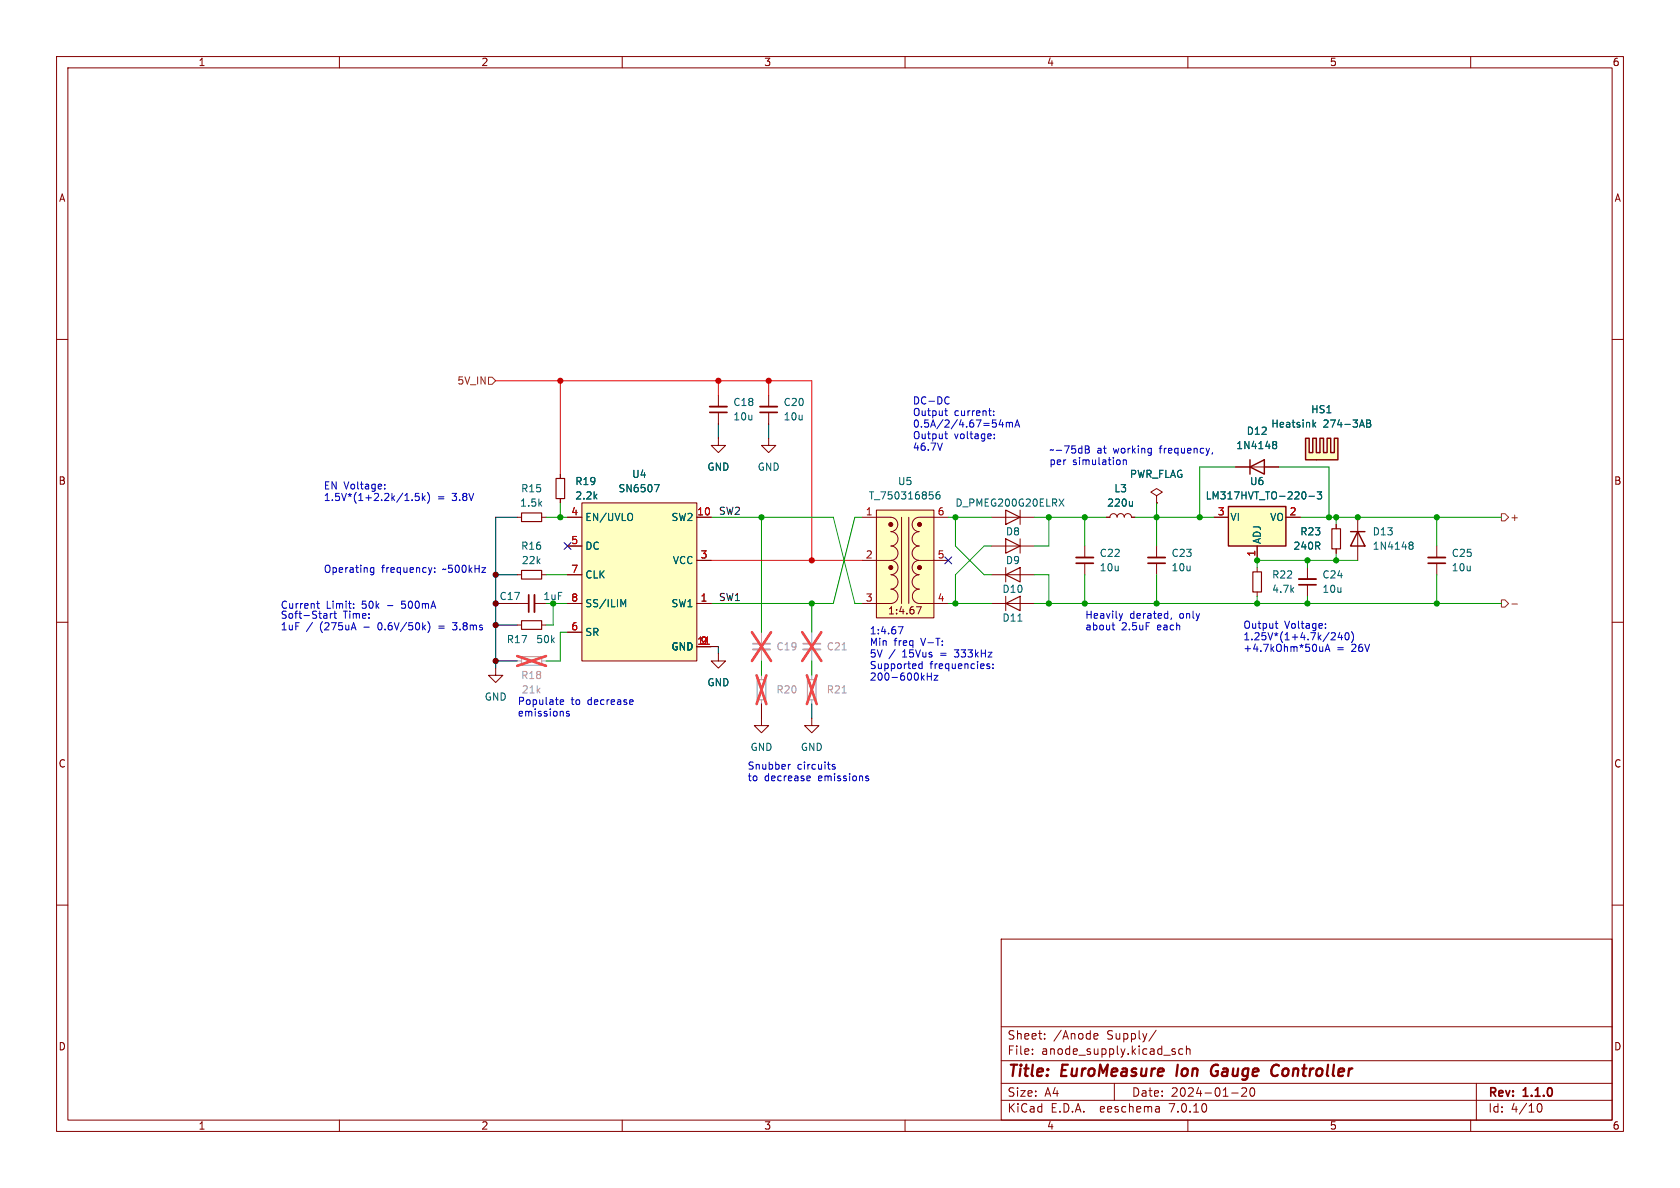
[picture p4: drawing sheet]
<svg xmlns="http://www.w3.org/2000/svg" width="297mm" height="210mm" viewBox="0 0 297 210" stroke-linecap="round" stroke-linejoin="round" font-family="sans-serif">
<g fill="none" stroke="#840000" stroke-width=".18">
<path d="M10 10h277v190h-277zM12 12h273v186h-273zM60 10v2M110 10v2M160 10v2M210 10v2M260 10v2M10 60h2M285 60h2M127 77.5v1.2h1.3l-1.3 1.3-1.3-1.3h1.3M127 69.9v2M127 72.9v2"/>
<path d="M135.9 77.5v1.2h1.3l-1.3 1.3-1.3-1.3h1.3M135.9 69.9v2M135.9 72.9v2M91.4 91.4h.8M95.8 91.4h.7M99.1 83.8v.8M99.1 88.1v.8M100.3 96.5h2.6M100.3 91.4h2.6M102.9 88.9h20.3v27.9h-20.3zM123.2 91.4h2.5M123.2 99.1h2.5"/>
<path d="M152.4 91.4h5.1a1.27 1.27 0 0 1 1.2 1.3 1.27 1.27 0 0 1-1.2 1.3M152.4 99.1h5.1M154.9 90.2h10.2v19h-10.2zM157.5 94a1.27 1.27 0 0 1 1.3 1.3 1.27 1.27 0 0 1-1.3 1.2 1.27 1.27 0 0 1 1.3 1.3 1.27 1.27 0 0 1-1.3 1.3 1.27 1.27 0 0 1 1.3 1.2 1.27 1.27 0 0 1-1.3 1.3 1.27 1.27 0 0 1 1.3 1.3 1.27 1.27 0 0 1-1.3 1.2 1.27 1.27 0 0 1 1.3 1.3 1.27 1.27 0 0 1-1.3 1.3M159.4 91.4v15.3M160.7 91.4v15.3M162.5 91.4a1.27 1.27 0 0 0-1.2 1.3 1.27 1.27 0 0 0 1.2 1.3 1.27 1.27 0 0 0-1.2 1.3 1.27 1.27 0 0 0 1.2 1.2 1.27 1.27 0 0 0-1.2 1.3 1.27 1.27 0 0 0 1.2 1.3 1.27 1.27 0 0 0-1.2 1.2 1.27 1.27 0 0 0 1.2 1.3 1.27 1.27 0 0 0-1.2 1.3 1.27 1.27 0 0 0 1.2 1.2M162.6 91.4h5M162.6 99.1h5M175.3 96.5h7.6M175.3 91.4h7.6M180.3 90.2v2.5"/>
<path d="M180.3 95.3v2.5M191.8 96.5v2.1M191.8 99.6v2M195.6 91.4h.6M196.2 91.4a.64 .64 0 0 1 .6-.6 .64 .64 0 0 1 .7 .6 .64 .64 0 0 1 .6-.6 .64 .64 0 0 1 .7 .6 .64 .64 0 0 1 .6-.6 .64 .64 0 0 1 .6 .6M200 91.4h.7M204.5 87.6l1-.6-1-.6-1 .6 1 .6v1.3M204.5 88.9h.1M204.5 96.5v2.1M204.5 99.6v2M214.6 91.4h2.6M218.4 82.6h7.7"/>
<path d="M222.2 96.5v2.6M227.3 91.4h2.6M236.2 92.7v.8M236.2 97v.8M240 91.4v7.7M254 96.5v2.1M254 99.6v2M10 110h2M87.6 118.1v1.3h1.3l-1.3 1.3-1.2-1.3h1.2M91.4 101.6h.8M91.4 106.7h2.1M91.4 110.5h.8"/>
<path d="M94.5 106.7h2M95.8 101.6h.7M95.8 110.5h.7M100.3 101.6h2.6M100.3 106.7h2.6M100.3 111.8h2.6M123.2 106.7h2.5M123.2 114.3h2.5M127 115.6v1.2h1.3l-1.3 1.3-1.3-1.3h1.3M152.4 106.7h5.1M162 107.3h.9l-.6 1.2M162.5 104.1a1.27 1.27 0 0 0-1.2 1.3 1.27 1.27 0 0 0 1.2 1.3"/>
<path d="M162.6 106.7h5M175.3 101.6h7.6M175.3 106.7h7.6M177.8 100.3v2.6M177.8 105.4v2.6M222.2 100.3v.8M222.2 104.6v.8M231.1 100.3v2.1M231.1 103.4v2M285 110h2M134.6 127v1.3h1.3l-1.3 1.2-1.3-1.2h1.3M143.5 127v1.3h1.3l-1.3 1.2-1.3-1.2h1.3"/>
<path d="M10 160h2M285 160h2M177 166h108v32h-108zM60 198v2M110 198v2M160 198v2M177 194.5h108M177 191.5h108M177 187.5h108M177 181.5h108M182.5 186.3v.1M182.5 185.5v.1"/>
<path d="M184.7 183.6v.1M184.7 182.8v.1M193.5 183.6h.5M193.5 182.8l.4-.1 .2 .4-.7 .1M197 191.5v3M204.4 182.1l-1.3 2M204.9 195.7l.1 .9M205 196.5l-.2 .1M205 196h-.2M207.4 185.9l.3 .1 .1 .2-.2 .2h-.3M207.4 185.4l.3 .1M209.1 185.5l-.4-.1-.3 .3v.4l.1 .2h.6"/>
<path d="M209.7 185.5l.3-.1 .3 .1 .1 .9M209.7 184.9v1.5M210 198v2M217.7 193.2h1.2M220.3 192.4v.5l-.8 .9h.9M221.1 192.4a.81 .81 0 0 0 .4 1.4l.2-.1 .1-.5-.1-.8M260 198v2M261 191.5v6.5M271.7 195.7l.2-.5 .2-.1a.8 .8 0 0 1 .5 .7 .8 .8 0 0 1-.5 .8l-.2-.1-.2-.5"/>
</g>
<path d="M208.2 188.2l-.2 2M214.9 189.4h.4M215.2 188.2a1.13 1.13 0 0 0-1.1 .7 1.13 1.13 0 0 0 .3 1.2l.2 .1 .5-.1M225.3 188.3a.67 .67 0 0 1 .8 .1M225.9 190l-.6 .2" fill="none" stroke="#840000" stroke-width=".4"/>
<path d="M125.5 71.9h3M134.4 71.9h3M190.2 98.6h3.1M202.9 98.6h3.1M252.5 98.6h3M94.5 105.2v3M229.6 102.4h3.1" fill="none" stroke="#840000" stroke-width=".33"/>
<path d="M125.5 72.9h3M134.4 72.9h3M190.2 99.6h3.1M202.9 99.6h3.1M252.5 99.6h3M93.5 105.2v3M229.6 103.4h3.1" fill="none" stroke="#840000" stroke-width=".3"/>
<path d="M133.1 114.8h3M142 114.8h3" fill="none" stroke="#a1a1a1" stroke-width=".33"/>
<path d="M133.1 113.8h3M142 113.8h3" fill="none" stroke="#a1a1a1" stroke-width=".3"/>
<path d="M91.4 116.8h.8M95.8 116.8h.7M134.6 111.8v2M134.6 114.8v2M134.6 119.4v.7M143.5 111.8v2M143.5 114.8v2M143.5 119.4v.7M134.6 123.7v.8M143.5 123.7v.8" fill="none" stroke="#a1a1a1" stroke-width=".18"/>
<path d="M91.4 116l5.1 1.7M96.5 116l-5.1 1.7M132.9 111.8l3.4 5M133.8 119.4l1.7 5.1M135.5 119.4l-1.7 5.1M136.3 111.8l-3.4 5M141.8 111.8l3.4 5M142.6 119.4l1.8 5.1M144.4 119.4l-1.8 5.1M145.2 111.8l-3.4 5" fill="none" stroke="#eb3a3d" stroke-width=".46"/>
<path d="M92.2 90.7h3.6v1.5h-3.6zM98.3 84.6h1.5v3.5h-1.5zM177.8 95.3l2.5 1.2-2.5 1.3zM177.8 90.2l2.5 1.2-2.5 1.3zM235.5 93.5h1.5v3.5h-1.5zM92.2 109.7h3.6v1.6h-3.6zM92.2 100.8h3.6v1.6h-3.6zM177.8 101.6l2.5-1.3v2.6zM177.8 106.7l2.5-1.3v2.6zM221.5 101.1h1.5v3.5h-1.5z" fill="none" stroke="#840000" stroke-width=".2"/>
<g fill="none" stroke="#006464" stroke-width=".18">
<path d="M225.1 78.5l.1 .1M225.1 78.1l.4-.1 .1 .2 .1 .2-.2 .2M225.2 78.6h.3M225.2 78.6l-.1 .1M225.5 78.6l.2 .2-.1 .4-.1 .1h-.4M111.6 90.8a.9 .9 0 0 1 0 1.2M115.7 85.7h.8l-.5 1.2M164.9 87.5v.6M166.1 86.9l-.4 .1a.85 .85 0 0 0 0 1.2l.4-.1 .1-.4-.3-.3-.3 .1-.1 .2M187.2 88.2l.9 1.3M188.1 88.2l-.9 1.3M200.2 88.6v.9"/>
<path d="M200.2 89.4l-.2 .1M231.4 87.7h1M232.9 86.9h.7l-.4 .5 .4 .1v.6l-.2 .1-.5-.1M249.2 96.3l.1 .1M249.2 95.9l.4-.1 .2 .2v.1l-.2 .3M249.3 96.4h.3M249.3 96.4h-.1M249.6 96.4l.2 .2v.4l-.2 .1-.4-.1M109.8 106l.4 .9 .4-.9v1.3M179.9 109.8h.8"/>
</g>
<path d="M217.2 89.5h10.1v7h-10.1zM221 82.6l2.5-1.3v2.5zM221 81.3v2.5M238.8 94h2.5M240 94l1.3 2.5h-2.5z" fill="none" stroke="#840000" stroke-width=".25"/>
<path d="M92.2 116.1h3.6v1.5h-3.6zM133.9 120.1h1.5v3.6h-1.5zM142.7 120.1h1.6v3.6h-1.6z" fill="none" stroke="#a1a1a1" stroke-width=".2"/>
<g fill="#ffffc2" stroke="#ffffc2" stroke-width=".18">
<path d="M102.9 88.9h20.3v27.9h-20.3z"/>
<path d="M217.2 89.5h10.1v7h-10.1z"/>
<path d="M154.9 90.2h10.2v19h-10.2z"/>
</g>
<path d="M124.7 113.9h.7" fill="none" stroke="#a90000" stroke-width=".18"/>
<path d="M148.9 114.9h.7M148.9 122.5h.7" fill="none" stroke="#989898" stroke-width=".18"/>
<g fill="#840000" stroke="#840000" stroke-width=".18">
<circle cx="157.5" cy="100.3" r=".36"/>
<circle cx="157.5" cy="92.7" r=".36"/>
<circle cx="162.6" cy="100.3" r=".36"/>
<circle cx="162.6" cy="92.7" r=".36"/>
</g>
<g fill="#ffffc2">
<path d="M230.8 77.5h.6v2.5h.7v-2.5h.6v2.5h.6l-.6 1.3h-1.9z"/>
<path d="M233.3 77.5h.7v2.5h.6v-2.5h.7v2.5h.6v-2.5h.6v3.8h-3.8l.6-1.3z"/>
</g>
<path d="M230.8 77.5h.6v2.5h.7v-2.5h.6v2.5h.6v-2.5h.7v2.5h.6v-2.5h.7v2.5h.6v-2.5h.6v3.8h-5.7z" fill="none" stroke="#840000" stroke-width=".25"/>
<g fill="none" stroke="#006464" stroke-width=".18">
<path d="M225.1 78.5l.1 .1M225.1 78.1l.4-.1 .1 .2 .1 .2-.2 .2M225.2 78.6h.3M225.2 78.6l-.1 .1M225.5 78.6l.2 .2-.1 .4-.1 .1h-.4M232.2 75l.4 .5M232.6 74.7l-.5 .4M241.6 74.2h.4l.3 .3-.3 .3 .3 .2v.3l-.2 .2h-.5zM241.6 74.8h.4M111.6 90.8a.9 .9 0 0 1 0 1.2M115.7 85.7h.8l-.5 1.2M200.2 88.6v.9"/>
<path d="M200.2 89.4l-.2 .1M231.4 87.7h1M232.9 86.9h.7l-.4 .5 .4 .1v.6l-.2 .1-.5-.1M109.8 106l.4 .9 .4-.9v1.3"/>
</g>
<path d="M86.4 66.7h.6l.6 .6-.6 .6h-.6zM265.4 90.8h.7l.6 .6-.6 .7h-.7zM265.4 106h.7l.6 .7-.6 .6h-.7zM267.3 106.8h1" fill="none" stroke="#725600" stroke-width=".18"/>
<g fill="none" stroke="#0000c2" stroke-width=".18">
<path d="M166.6 78.3l-.4 1.3M167 72.6h.5M167 76.7h.5M167.2 72.2v1.1l.3 .2M167.2 76.3v1.1l.3 .2M167.4 70.1l.4 .2M167.8 71.3l-.4 .1M174.8 72.6h.4M175.1 73.5h.1M175.7 73.3v.2M175.7 72.7v.1M175.8 77.4v.2"/>
<path d="M175.8 76.8v.1M176.9 74.2l-.3 .9h.8M177.2 74.7v.8M177.9 74.7v.8M177.9 74.8l.4-.1 .1 .1M178.4 74.8l.2-.1h.3l.1 .8M178.4 74.8v.7M179.4 75.5l.4-1.3 .5 1.3M179.5 75.1h.6M191.9 78.8h.4l.2 .3-.2 .3 .2 .1 .1 .3-.2 .3h-.5zM191.9 79.4h.4M68 86.3v.1"/>
<path d="M68 85.7v.1M72.9 88.4v.1M74.1 87.2h-.6l-.1 .6 .2-.1 .4 .1 .1 .1v.5l-.2 .1-.5-.1M74.7 87.2v1.3M74.8 88l.4 .5M75.2 87.6l-.5 .5M75.6 87a1.46 1.46 0 0 1 0 2M198.6 81.3v.8M198.6 81.4l.2-.1 .3 .1v.7M214.4 80l-.2 .3M56 106.7h.5M56.2 106.3v1.1l.3 .1"/>
<path d="M57.4 108.5h.2l.2 .1v.7M57.8 109.2l-.4 .1M57.8 108.8h-.4M58.4 108.5v.8M58.8 108.5l-.4 .2M59 108.5h.5M59.2 108v1.1l.3 .2M62.5 107.4v.1M62.5 106.8v.1M66.1 100.3v1.1l-.3 .2-.3-.1M66.1 100.4l-.4-.1-.2 .3 .1 .5h.5M75.6 109.9a1.46 1.46 0 0 1 0 1.9"/>
<path d="M76.4 100.3l-.3 .9M76.8 101.1v.1M76.8 100.4v.1M77.6 110.7h.9M77.6 111h.9M80 111.2l.5 .1M80 110.1h.8l-.4 .5h.1M158.8 110.8h.8l-.5 1.3M163 116.9v1.3M163 117.4l-.3-.1-.3 .3 .1 .5h.5M163.9 119v1.2M163.9 119.6h.8"/>
<path d="M164.7 119v1.2M165.1 119.4h.7l-.7 .8h.7M174.5 117.6l.5 .3-.2 .3-.3-.1M174.9 117.4l-.3-.1-.1 .2M175.5 118.1v.1M175.5 117.4v.1M196.6 110.5h.5M196.8 111.2l.3 .1M198.5 108.5l-.3 .8M207.1 109.2l-.1 .3M225.4 110.2h.5M225.6 109.8v1.1l.3 .2"/>
<path d="M233.3 115l.2 .2 .3-.2M233.8 114.3v.9M234.3 115.2l.4-1.3 .4 1.3M234.3 110.9v.2M234.3 110.3v.1M234.4 114.8h.6M235.4 111.9l.4-.1 .3 .4-.8 .9h.8M236.9 111.8l-.3 .9h.7M237.2 112.3v.8M238 111.9l.1-.1a.68 .68 0 0 1 .4 .7 .68 .68 0 0 1-.4 .6 .84 .84 0 0 1-.1-1.2zM238.9 111.7a1.47 1.47 0 0 1 .1 1.8M99 124.1l.6-.1v-.2l-.4-.1-.2 .2 .1 .6h.5"/>
<path d="M100.6 125.8l-.3-.1-.2 .2 .1 .2 .4 .1v.3h-.5M111.7 123.7l.2 .3-.6 .1M111.9 124.5h-.2M139.7 135.1l-.3 .3M142.8 137.2h.4v.3l-.6 .1M143.2 138h-.4M147.6 135.2l-.3-.1-.2 .2 .1 .2 .4 .1v.3h-.5M153.1 137.5l.5 .3-.1 .2h-.3M153.1 137.2h.4"/>
</g>
<path d="M87.6 67.3h55.9v31.8M99.1 67.3v16.5M127 67.3v2.6M135.9 67.3v2.6M125.7 99.1h26.7" fill="none" stroke="#f00" stroke-width=".18"/>
<path d="M127 74.9v2.6M135.9 74.9v2.6M91.4 91.4h-3.8v26.7M87.6 101.6h3.8M87.6 110.5h3.8M87.6 106.7h3.8M87.6 116.8h3.8M125.7 114.3h1.3v1.3M134.6 124.5v2.5M143.5 124.5v2.5" fill="none" stroke="#000" stroke-width=".18"/>
<g fill="none" stroke="#009600" stroke-width=".18">
<path d="M96.5 91.4h3.8M99.1 88.9v2.5M125.7 91.4h21.6l3.8 15.3h1.3M134.6 91.4v20.4M152.4 91.4h-1.3l-3.8 15.3h-21.6M167.6 91.4h7.7M168.9 91.4v5.1l5.1 5.1h1.3M175.3 96.5h-1.3l-5.1 5.1v5.1M182.9 91.4h12.7M185.4 91.4v5.1h-2.5M191.8 91.4v5.1M200.7 91.4h13.9"/>
<path d="M204.5 88.9v7.6M218.4 82.6h-6.3v8.8M226.1 82.6h8.8v8.8M229.9 91.4h35.5M231.1 99.1v1.2M236.2 91.4v1.3M236.2 97.8v1.3M240 99.1h-17.8v1.2M254 91.4v5.1M96.5 101.6h3.8M100.3 106.7h-2.5v3.8h-1.3M100.3 111.8h-1.2v5h-2.6"/>
<path d="M134.6 116.8v2.6M143.5 106.7v5.1M143.5 116.8v2.6M167.6 106.7h7.7M182.9 106.7h82.5M182.9 101.6h2.5v5.1M191.8 101.6v5.1M204.5 101.6v5.1M222.2 105.4v1.3M231.1 105.4v1.3M254 101.6v5.1"/>
</g>
<path d="M99.7 95.9l1.2 1.2M100.9 95.9l-1.2 1.2M167 98.5l1.2 1.2M168.2 98.5l-1.2 1.2" fill="none" stroke="#000084" stroke-width=".18"/>
<g fill="none" stroke="#840000" stroke-width=".18">
<path d="M99.1 83.8v.8M99.1 88.1v.8M100.3 91.4h2.6M100.3 96.5h2.6M123.2 91.4h2.5M123.2 99.1h2.5M195.6 91.4h.6M200 91.4h.7M204.5 88.9h.1M214.6 91.4h2.6M218.4 82.6h2.6M222.2 96.5v2.6"/>
<path d="M223.5 82.6h2.6M227.3 91.4h2.6M236.2 92.7v.8M236.2 97v.8M100.3 106.7h2.6M100.3 111.8h2.6M100.3 101.6h2.6M123.2 106.7h2.5M123.2 114.3h2.5"/>
</g>
<path d="M124.7 113.9h.7" fill="none" stroke="#a90000" stroke-width=".18"/>
<g fill="#009600" stroke="#009600" stroke-width=".18">
<circle cx="222.2" cy="99.1" r=".46"/>
<circle cx="254" cy="106.7" r=".46"/>
<circle cx="231.1" cy="106.7" r=".46"/>
<circle cx="234.9" cy="91.4" r=".46"/>
<circle cx="236.2" cy="91.4" r=".46"/>
<circle cx="240" cy="91.4" r=".46"/>
<circle cx="254" cy="91.4" r=".46"/>
<circle cx="231.1" cy="99.1" r=".46"/>
<circle cx="236.2" cy="99.1" r=".46"/>
<circle cx="222.2" cy="106.7" r=".46"/>
<circle cx="204.5" cy="106.7" r=".46"/>
<circle cx="204.5" cy="91.4" r=".46"/>
<circle cx="212.1" cy="91.4" r=".46"/>
<circle cx="191.8" cy="106.7" r=".46"/>
<circle cx="191.8" cy="91.4" r=".46"/>
<circle cx="143.5" cy="106.7" r=".46"/>
<circle cx="134.6" cy="91.4" r=".46"/>
<circle cx="168.9" cy="106.7" r=".46"/>
<circle cx="185.4" cy="106.7" r=".46"/>
<circle cx="185.4" cy="91.4" r=".46"/>
<circle cx="168.9" cy="91.4" r=".46"/>
<circle cx="99.1" cy="91.4" r=".46"/>
<circle cx="97.8" cy="106.7" r=".46"/>
</g>
<g fill="#f00" stroke="#f00" stroke-width=".18">
<circle cx="99.1" cy="67.3" r=".46"/>
<circle cx="127" cy="67.3" r=".46"/>
<circle cx="143.5" cy="99.1" r=".46"/>
<circle cx="135.9" cy="67.3" r=".46"/>
</g>
<g fill="#000" stroke="#000" stroke-width=".18">
<circle cx="87.6" cy="101.6" r=".46"/>
<circle cx="87.6" cy="110.5" r=".46"/>
<circle cx="87.6" cy="106.7" r=".46"/>
<circle cx="87.6" cy="116.8" r=".46"/>
</g>
<g font-size="2.8" fill="#840000">
<text x="178" y="190.9">Title:</text>
<text x="187.7" y="190.9">EuroMeasure</text>
<text x="208.8" y="190.9">Ion</text>
<text x="215.7" y="190.9">Gauge</text>
<text x="227.2" y="190.9">Controller</text>
</g>
<g font-size="2.1" fill="#840000">
<text x="178" y="184">Sheet:</text>
<text x="186.2" y="184">/Anode</text>
<text x="195.7" y="184">Supply/</text>
<text x="178" y="186.7">File:</text>
<text x="184.1" y="186.7">anode_supply.kicad_sch</text>
<text x="178" y="196.9">KiCad</text>
<text x="178" y="194.1">Size:</text>
<text x="184.7" y="194.1">A4</text>
<text x="185.7" y="196.9">E.D.A.</text>
<text x="194.6" y="196.9">eeschema</text>
<text x="200" y="194.1">Date:</text>
<text x="207" y="196.9">7.0.10</text>
<text x="207" y="194.1">2024-01-20</text>
<text x="263" y="194.3">Rev:</text>
<text x="263" y="196.9">Id:</text>
<text x="267.1" y="196.9">4/10</text>
<text x="269.4" y="194.3">1.1.0</text>
</g>
<g font-size="1.8" fill="#840000">
<text x="35" y="11.9">1</text>
<text x="85" y="11.9">2</text>
<text x="135" y="11.9">3</text>
<text x="185" y="11.9">4</text>
<text x="235" y="11.9">5</text>
<text x="285" y="11.9">6</text>
<text x="10.3" y="35.9">A</text>
<text x="285.3" y="35.9">A</text>
<text x="10.3" y="85.9">B</text>
<text x="285.3" y="85.9">B</text>
<text x="156.9" y="108.8">1:4.67</text>
<text x="10.3" y="135.9">C</text>
<text x="285.3" y="135.9">C</text>
<text x="10.3" y="185.9">D</text>
<text x="285.3" y="185.9">D</text>
<text x="35" y="199.9">1</text>
<text x="85" y="199.9">2</text>
<text x="135" y="199.9">3</text>
<text x="185" y="199.9">4</text>
<text x="235" y="199.9">5</text>
<text x="285" y="199.9">6</text>
</g>
<g font-size="1.8" fill="#725600">
<text x="80.8" y="68.2">5V_IN</text>
<text x="266.9" y="92.3">+</text>
</g>
<g font-size="1.8" fill="#006464">
<text x="129.5" y="72">C18</text>
<text x="138.4" y="72">C20</text>
<text x="129.5" y="74.5">10u</text>
<text x="138.4" y="74.5">10u</text>
<text x="220.3" y="77.1">D12</text>
<text x="224.6" y="75.8">Heatsink</text>
<text x="231.7" y="73.3">HS1</text>
<text x="233.9" y="75.8">274-3AB</text>
<text x="125" y="83.4">GND</text>
<text x="133.9" y="83.4">GND</text>
<text x="218.5" y="79.6">1N4148</text>
<text x="91.9" y="89.8">1.5k</text>
<text x="92" y="87.2">R15</text>
<text x="101.6" y="88.5">2.2k</text>
<text x="101.6" y="86">R19</text>
<text x="109.2" y="87.2">SN6507</text>
<text x="111.7" y="84.7">U4</text>
<text x="153.5" y="88.5">T_750316856</text>
<text x="158.6" y="86">U5</text>
<text x="168.8" y="89.8">D_PMEG200G20ELRX</text>
<text x="195.6" y="89.8">220u</text>
<text x="196.9" y="87.2">L3</text>
<text x="199.7" y="84.7">PWR_FLAG</text>
<text x="213" y="88.5">LM317HVT_TO-220-3</text>
<text x="220.9" y="86">U6</text>
<text x="103.4" y="92.3">EN/UVLO</text>
<text x="118.6" y="92.3">SW2</text>
<text x="177.7" y="94.8">D8</text>
<text x="217.4" y="92.3">VI</text>
<text x="224.5" y="92.3">VO</text>
<text x="229.8" y="94.8">R23</text>
<text x="242.6" y="94.8">D13</text>
<text x="92" y="97.4">R16</text>
<text x="92.2" y="99.9">22k</text>
<text x="103.4" y="97.4">DC</text>
<text x="118.9" y="99.9">VCC</text>
<text x="177.7" y="99.9">D9</text>
<text x="194.3" y="98.6">C22</text>
<text x="194.3" y="101.2">10u</text>
<text x="207" y="98.6">C23</text>
<text x="207" y="101.2">10u</text>
<text x="223.1" y="96.3" transform="rotate(-90 223.1 96.3)">ADJ</text>
<text x="228.6" y="97.4">240R</text>
<text x="242.6" y="97.4">1N4148</text>
<text x="256.6" y="98.6">C25</text>
<text x="256.6" y="101.2">10u</text>
<text x="88.2" y="106.3">C17</text>
<text x="103.4" y="102.5">CLK</text>
<text x="103.4" y="107.5">SS/ILIM</text>
<text x="118.6" y="107.5">SW1</text>
<text x="177.1" y="105">D10</text>
<text x="224.8" y="105">4.7k</text>
<text x="224.8" y="102.5">R22</text>
<text x="233.7" y="102.5">C24</text>
<text x="233.7" y="105">10u</text>
<text x="89.5" y="113.9">R17</text>
<text x="94.7" y="113.9">50k</text>
<text x="103.4" y="112.6">SR</text>
<text x="177.1" y="110.1">D11</text>
<text x="118.6" y="115.2">GND</text>
<text x="85.6" y="124.1">GND</text>
<text x="125" y="121.5">GND</text>
<text x="132.6" y="132.9">GND</text>
<text x="141.5" y="132.9">GND</text>
</g>
<g font-size="1.8" fill="#0000c2">
<text x="161.3" y="71.6">DC-DC</text>
<text x="161.3" y="73.6">Output</text>
<text x="161.3" y="75.7">0.5A/2/4.67=54mA</text>
<text x="161.3" y="77.7">Output</text>
<text x="168.7" y="73.6">current:</text>
<text x="168.7" y="77.7">voltage:</text>
<text x="161.3" y="79.8">46.7V</text>
<text x="185.4" y="80.3">~-75dB</text>
<text x="185.4" y="82.3">per</text>
<text x="189.6" y="82.3">simulation</text>
<text x="193.9" y="80.3">at</text>
<text x="197" y="80.3">working</text>
<text x="205.3" y="80.3">frequency,</text>
<text x="57.1" y="86.6">EN Voltage:</text>
<text x="57.1" y="88.7">1.5V*(1+2.2k/1.5k)</text>
<text x="77.3" y="88.7">=</text>
<text x="80.1" y="88.7">3.8V</text>
<text x="57.1" y="101.4">Operating</text>
<text x="67.5" y="101.4">frequency:</text>
<text x="78.4" y="101.4">~500kHz</text>
<text x="49.5" y="107.7">Current</text>
<text x="57.7" y="107.7">Limit:</text>
<text x="64.1" y="107.7">50k</text>
<text x="68.7" y="107.7">-</text>
<text x="71.4" y="107.7">500mA</text>
<text x="49.5" y="109.5">Soft-Start</text>
<text x="49.5" y="111.5">1uF</text>
<text x="54.1" y="111.5">/</text>
<text x="56.6" y="111.5">(275uA</text>
<text x="60.7" y="109.5">Time:</text>
<text x="64.5" y="111.5">-</text>
<text x="67.3" y="111.5">0.6V/50k)</text>
<text x="80.9" y="111.5">3.8ms</text>
<text x="153.7" y="112.2">1:4.67</text>
<text x="191.8" y="109.5">Heavily</text>
<text x="191.8" y="111.5">about</text>
<text x="198.3" y="111.5">2.5uF</text>
<text x="199.7" y="109.5">derated,</text>
<text x="204.7" y="111.5">each</text>
<text x="208.6" y="109.5">only</text>
<text x="219.7" y="111.2">Output</text>
<text x="219.7" y="113.3">1.25V*(1+4.7k/240)</text>
<text x="227.1" y="111.2">Voltage:</text>
<text x="153.7" y="114.3">Min</text>
<text x="153.7" y="116.3">5V</text>
<text x="153.7" y="118.4">Supported</text>
<text x="157.1" y="116.3">/</text>
<text x="158" y="114.3">freq</text>
<text x="159.6" y="116.3">15Vus</text>
<text x="163" y="114.3">V-T:</text>
<text x="164.4" y="118.4">frequencies:</text>
<text x="166.5" y="116.3">=</text>
<text x="169.2" y="116.3">333kHz</text>
<text x="219.7" y="115.3">+4.7kOhm*50uA</text>
<text x="236.3" y="115.3">=</text>
<text x="239" y="115.3">26V</text>
<text x="91.4" y="124.7">Populate</text>
<text x="92.2" y="122.8">21k</text>
<text x="101" y="124.7">to</text>
<text x="104" y="124.7">decrease</text>
<text x="153.7" y="120.4">200-600kHz</text>
<text x="91.4" y="126.8">emissions</text>
<text x="132.1" y="136.1">Snubber</text>
<text x="140.9" y="136.1">circuits</text>
<text x="132.1" y="138.2">to</text>
<text x="135.1" y="138.2">decrease</text>
<text x="144.8" y="138.2">emissions</text>
</g>
<g font-size="1.8" fill="#a90000">
<text x="100.9" y="91.2">4</text>
<text x="123.1" y="91.2">10</text>
<text x="153" y="91.2">1</text>
<text x="165.7" y="91.2">6</text>
<text x="215.2" y="91.2">3</text>
<text x="227.9" y="91.2">2</text>
<text x="100.9" y="96.3">5</text>
<text x="100.9" y="101.3">7</text>
<text x="123.8" y="98.8">3</text>
<text x="153" y="98.8">2</text>
<text x="165.7" y="98.8">5</text>
<text x="222" y="98.5" transform="rotate(-90 222 98.5)">1</text>
<text x="100.9" y="106.4">8</text>
<text x="123.8" y="106.4">1</text>
<text x="153" y="106.4">3</text>
<text x="165.7" y="106.4">4</text>
<text x="100.9" y="111.5">6</text>
<text x="123.8" y="114">2</text>
</g>
<g font-size="1.8" fill="#0f0f0f">
<text x="127" y="91.1">SW2</text>
<text x="127" y="106.3">SW1</text>
</g>
<text font-size="1.8" fill="#009600" x="96" y="106.3">1uF</text>
<g font-size="1.8" fill="#989898">
<text x="137.2" y="115.2">C19</text>
<text x="146.1" y="115.2">C21</text>
<text x="92" y="120.2">R18</text>
<text x="137.2" y="122.8">R20</text>
<text x="146.1" y="122.8">R21</text>
</g>
</svg>
